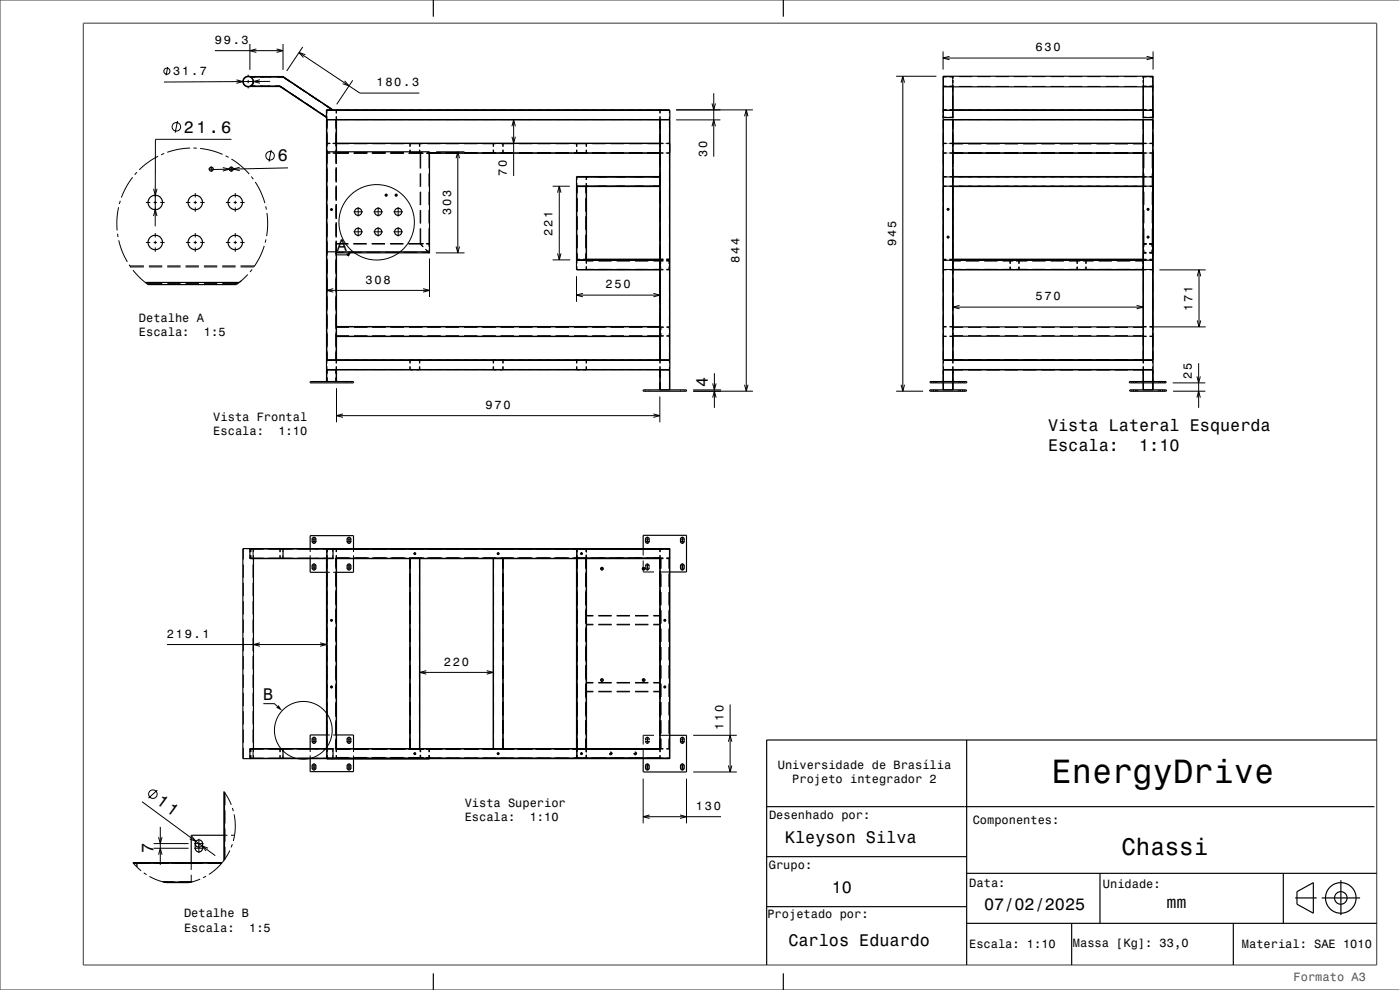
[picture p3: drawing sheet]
<svg xmlns="http://www.w3.org/2000/svg" width="420mm" height="297mm" viewBox="0 0 420 297" stroke-linecap="round" stroke-linejoin="round" font-family="sans-serif">
<g fill="none" stroke="#000" stroke-width=".3">
<path d="M64.5 15.2h20.4M75 13.2v7.8M76.9 14.7l-1.9 .5 1.9 .5M83 14.7l1.9 .5-1.9 .5M84.9 13.2v7.8M89.7 15.8l18.2 12.1h17.9M90.8 14.1l-4.8 7.2M91.6 16.4l-1.9-.6 1.3 1.5M282.9 15.4v5.5M282.9 17.4h63M284.9 16.9l-2 .5 2 .5M344 16.9l1.9 .5-1.9 .5"/>
<path d="M345.9 15.4v5.5M50.3 20.1l-.5 2.5M53.3 36.3l-.7 3.5M70.9 24l2 .5-2 .5M72.4 24.5h.6M74 24.5h1M74.5 22.4v.6M74.5 24v1M74.5 26v.5M75.2 23.1a1.59 1.59 0 0 1 .8 1.5 1.59 1.59 0 0 1-1.1 1.4M75.2 23.1h4.1M75.2 23.1h9.7"/>
<path d="M76 24.5h.5M76 24.2a1.59 1.59 0 0 1-.8 1.7l8.8-.1M78 23.9l-2 .6 2 .5M80.8 23.1h4.1M81 24.4l-31.8 .2M84 25.9v.1M84 25.8l14 9.3M84.9 23.1l14.9 9.9M84.9 23v.1M98 35.1v.1M98 35.9h103M98 33.1h103"/>
<path d="M98 35.1v.2M98 35.1h.1M98 35.2v.1M98 35.2h.1M98.1 33h.6M98.1 36v13.2M98.1 33.1v.9M98.1 34.9v.9M98.1 36v2.2M98.1 39.7v4M99.3 33h.6M99.7 33h.1"/>
<path d="M99.8 33h.1M99.8 33.1h.1M99.9 33h.1M100.8 33.1v.9M100.8 34.9v1M100.8 36v2.2M100.8 39.7v4M100.9 35.8v13.4M101 35.9h.1M101 33.1h.1M101 33.1v.9M101 34.9v1"/>
<path d="M101 33.1h-.1M101 35.9l-.1 .1M103.4 24.3l1.3 1.5-1.9-.7M105.8 24.1l-4.8 7.2M153.6 37.9l.5-1.9 .5 1.9M154.1 36v16.8M198 33.1h.1M198 33.1v.9M198 34.9v1M198 33.1l.1 .9M198 35.9l.1 .1M198 35.8v.1"/>
<path d="M198.1 34.9v74.1M200.8 33.1v.9M200.8 34.9v.9M200.8 36l.1 72M202.9 33h23M202.9 36h13.2M213.6 37.9l.5-1.9 .5 1.9M213.6 31l.5 2 .5-2M214.1 28v19M223.4 34.9l.5-1.9 .5 1.9M223.9 33v84.4M268.8 22.9h12.1"/>
<path d="M270.3 24.8l.5-1.9 .6 1.9M270.8 22.9v94.5M282.9 33.1v.7M282.9 34.4v.7l1.1 .1M282.9 35.9h63M282.9 25.9h3.3M283 35.2h.1M283 26h-.1M283 23h3.2M283 23v12.4M283 36v72M283 23h1"/>
<path d="M283 25.8h1M283 23.1h1M283 35.6v.2M284 33l-1.1 .1M284.9 25.8h.9M284.9 23.1h.9M284.9 33l1 .1M284.9 35.2l1-.1v.3M284.9 23h.9M285.8 35.2h.1M285.8 35.6v73.4M285.8 23l.1 .5"/>
<path d="M285.8 23v12.4M285.9 35.8h.1M285.9 33.1h.1M285.9 35.9l-.1 .1M285.9 24v.9M285.9 25.4v.6M285.9 35.6v.3M285.9 25.9l-.1 .1M287.7 23h4M287.7 25.9h4M293.2 23h4M293.2 25.9h4"/>
<path d="M298.7 23h4M298.7 25.9h4M304.2 23h4M304.2 25.9h4M309.7 23h4M309.7 25.9h4M315.2 23h4M315.2 25.9h4M320.7 23h4M320.7 25.9h4M326.2 23h4M326.2 25.9h4"/>
<path d="M331.7 23h4M331.7 25.9h4M337.2 23h4M337.2 25.9h4M342.7 25.9h3.2M342.9 24v.9M342.9 25.4v.6M342.9 35.6v.3M342.9 35.9l.1 .1M342.9 25.9l.1 .1M343 35.8l-.1 .1M343 23v12.4"/>
<path d="M343 23l-.1 .5M343 23h1M343 35.2h.1M343 25.8h1M343 23.1h1M343 35.6v73.4M344 33l-1 .1M344 35.2l-1.1-.1v.3M344.9 33l1 .1h-63M344.9 25.8h.9M344.9 23.1h.9M344.9 23h.9"/>
<path d="M345.8 35.2h.1M345.8 35.6v.2M345.8 36v72M345.8 23h-3.1M345.8 23v12.4M345.9 35.1l-1 .1M345.9 25.9l-.1 .1M39.8 53.2l-1.9 2.9-1.5 3.2M41.1 51.7l-.7 .7M46.1 56.6l.5 2 .5-2M47.4 46.9l-3 1.8-2.6 2.2M49.2 46l-.9 .4"/>
<path d="M57 44.4l-3.4 .4-3.4 .9M58 44.4l1 .1M58.6 57.9v1.3M60 44.5l3.5 .7 3.3 1.1M62.6 50.7h1.6M63.4 50v1.5M66.8 50.3l2 .5-1.9 .5M67.7 46.7l.9 .5M68.6 50.7h1.6M69.4 50v1.5M69.4 47.7l2.9 2 2.5 2.5M69.4 41.8h-22.8v26.1"/>
<path d="M70.6 57.9v1.3M71.9 50.2l-1.9 .5 1.9 .5M75.4 53l.6 .8M76.6 54.6l1.7 3.1 1.2 3.2M81.3 45l-.6 3.5M86.4 50.4l-22.6 .5M98 45.9l1 .1M98.1 50.2v4.5M98.1 55.7v4.5M98.1 45.8h.9M98.1 43.1h.9M98.1 45.2v4"/>
<path d="M98.1 50.7v4M98.1 56.2v4M99 43l-1 .1M99.2 43v.1M99.2 45.8v.2M99.8 43v.1M99.8 45.8v.2M99.9 45.8h.9M99.9 43.1h.9M99.9 43h99.1M100.8 45.2v4M100.8 50.7v4"/>
<path d="M100.8 56.2v4M100.9 50.2v4.5M100.9 55.7v4.5M101 45.5v.1M101 45.7v3.3M101 50.5v4M101 56v4M101 46h3.5M104.7 45.8l-4.8 .2M106 46h4M106.2 45.8h4M111.5 46h4"/>
<path d="M111.7 45.8h4M115.5 58.5h.7M115.9 58.2v.7M117 46h4M117.2 45.8h4M118.5 58.5h.7M118.9 58.2v.7M122.5 46h4.5M122.7 45.8h4M123 44.9l.1 1.1M123.1 43l-.1 1M123.1 43.1v.9"/>
<path d="M123.1 44.9v.9M124.2 43v.1M124.2 45.8v.2M124.8 43v.1M124.8 45.8v.2M125.8 43.1v.9M125.8 44.9v.9M125.9 43l.1 1M126 44.9l-.1 1.1M126.1 46v4.6M126.1 52.1v4M126.1 57.6v4"/>
<path d="M126.2 46v4.5M126.2 52v4M126.2 57.5v4M127.9 46h1M128.2 45.8l70.8 .2M128.7 46v4.5M128.7 52v4M128.7 57.5v4M130.9 45.5h8.4M136.8 47.5l.5-2 .6 2M137.3 45.5v30.4M148 44.9l.1 1.1"/>
<path d="M148.1 43l-.1 1M148.1 43.1v.9M148.1 44.9v.9M149.2 43v.1M149.2 45.8v.2M149.8 43v.1M149.8 45.8v.2M150.8 43.1v.9M150.8 44.9v.9M150.9 43l.1 1M151 44.9l-.1 1.1M153.6 41l.5 2 .5-2"/>
<path d="M165.8 55.9h5.2M167.3 57.8l.5-1.9 .5 1.9M167.8 55.9v22.1M173 55.9h25M173 44.9l.1 1.1M173 53.1h25M173.1 56v22h.9M173.1 43l-.1 1M173.1 43.1v.9M173.1 44.9v.9M173.1 54.9v.9M173.1 56v2"/>
<path d="M173.1 59.5v4M174.2 43v.1M174.2 45.8v.2M174.8 43v.1M174.8 45.8v.2M175.8 43.1v.9M175.8 44.9v.9M175.8 53.1v.9M175.8 54.9v.9M175.8 56v2M175.8 59.5v4M175.9 43l.1 1"/>
<path d="M175.9 53l.1 1M176 54.9v24.2M176 44.9l-.1 1.1M176.5 53.1h-3.4v.9M178 53.1h4M183.5 53.1h4M189 53.1h4M194.5 53.1h3.5M198.1 45.8h.9M198.1 43.1h.9M199.2 43v.1M199.2 45.8v.2"/>
<path d="M199.8 43v.1M199.8 45.8v.2M199.9 45.8h.9M199.9 43.1h.9M199.9 43l1.1 .1M201 45.9l-1.1 .1M282.9 45.9l1.1 .1M282.9 56h1.1M283 56h62.8M283 45.8h1M283 43.1h1M283 53.1h3.2"/>
<path d="M284 43l-1.1 .1M284 53l-1.1 .1h1M284.1 43v.1M284.1 45.8v.2M284.7 43v.1M284.7 45.8v.2M284.9 45.8h.9M284.9 43.1h.9M284.9 46h59.1M284.9 43h59.1M284.9 56h1M284.9 53.1h59"/>
<path d="M285 53h.9M285.8 53l.1 .1M285.9 55.9l-.1 .1M287.7 53.1h4M293.2 53.1h4M298.7 53.1h4M304.1 43v.1M304.1 45.8v.2M304.2 53.1h4M304.7 43v.1M304.7 45.8v.2M309.7 53.1h4"/>
<path d="M315.2 53.1h4M320.7 53.1h4M324.1 43v.1M324.1 45.8v.2M324.7 43v.1M324.7 45.8v.2M326.2 53.1h4M331.7 53.1h4M337.2 53.1h4M342.7 53.1h3.1M342.9 56h1.1M342.9 55.9l.1 .1"/>
<path d="M342.9 53h1M343 53l-.1 .1M343 45.8h1M343 43.1h1M343.2 46v4.5M343.2 52v4M343.2 57.5v4M344.1 43v.1M344.1 45.8v.2M344.7 43v.1M344.7 45.8v.2M344.9 53l1 .1h-1"/>
<path d="M344.9 45.8h.9M344.9 43.1h.9M344.9 43l1 .1M344.9 56h1M345.7 46v4.5M345.7 52v4M345.7 57.5v4M345.8 45.5l.1 .1M345.8 58.2h.2M345.8 58.8h.2M345.9 45.8v2.9M345.9 50.2v3.8"/>
<path d="M345.9 54.9v4.6M345.9 45.9l-1 .1M35.3 70.1l.1 1M35.6 62.2l-.5 3.4v3.5M35.6 72.1l1.2 3.6 1.4 2.9M36.1 60.2l-.3 1M38.7 79.4l.6 .8M39 79.8h4.2M43.8 72.7h1.3M43.8 60.7h1.3M44.7 79.8h4M46.1 64.8l.5-1.9 .5 1.9"/>
<path d="M46.1 72.7h1M46.1 60.7h1M46.6 69.9v1.3M46.6 72.2v1M46.6 74.2v1.3M48.1 72.7h1.3M48.1 60.7h1.3M50.2 79.8h4M55.7 79.8h4M55.8 72.7h1.3M55.8 60.7h1.3M58.1 72.7h1"/>
<path d="M58.1 60.7h1M58.6 60.2v1M58.6 62.2v1.3M58.6 69.9v1.3M58.6 72.2v1M58.6 74.2v1.3M60.1 72.7h1.3M60.1 60.7h1.3M61.2 79.8h4M66.7 79.8h4M67.8 72.7h1.3M67.8 60.7h1.3"/>
<path d="M70.1 72.7h1M70.1 60.7h1M70.6 60.2v1M70.6 62.2v1.3M70.6 69.9v1.3M70.6 72.2v1M70.6 74.2v1.3M72.1 72.7h1.3M72.1 60.7h1.3M72.2 79.8h4.2M79.3 73.8l-1.4 3.4-1.7 2.8M79.7 61.9l.2 1"/>
<path d="M79.8 71.8l-.2 1M80.1 63.9l.2 3.7-.3 3.2M98.1 61.2v4.5M98.1 66.7v4.5M98.1 72.2v35.8M98.1 61.7v4M98.1 67.2v4M98.1 72.7v4M98.1 78.2v4M99.1 62.9h.7M99.5 62.5v.8M100.8 61.7v4"/>
<path d="M100.8 67.2v4M100.8 72.7v4M100.8 78.2v4M100.9 61.2v4.5M100.9 66.7v4.5M100.9 72.2v35.9M101 61.5v4M101 67v4M101 72.5v3.4M101 73.1h3.5M101 75.7h2.1M101 73.2h3.5"/>
<path d="M101.1 76.5h3.3l-.1 .1M104.6 75.7h4M106 73.1h4M106 73.2h4M106 69.5h2.9M106 63.5h2.9M107.5 62.1v2.8M107.5 68.1v2.8M110.1 75.7h4M111.5 73.1h4M111.5 73.2h4M112 69.5h2.9"/>
<path d="M112 63.5h2.9M113.5 62.1v2.8M113.5 68.1v2.8M115.6 75.7h4M117 73.1h4M117 73.2h4M118 69.5h2.9M118 63.5h2.9M119.5 62.1v2.8M119.5 68.1v2.8M121.1 75.7h4M122.5 73.1h4.5"/>
<path d="M122.5 73.2h4.5M126.1 68.6v4.6l.9 .9M126.1 63.1v4M126.2 63v4M126.2 68.5v4.6M127.6 74.8l1 .9M127.9 73.1h1M127.9 73.2h.8v.8M128.7 63v4M128.7 68.5v4.6M128.7 74.9v.8h-2.1M128.8 75.9h.1"/>
<path d="M128.9 77.5v11.6M130.8 75.9h8.5M136.8 73.9l.5 2 .6-2M165.8 78h5.3M167.3 76l.5 2 .5-2M173 78.1h25M173 70.8h.1M173 71.4h.1M173 63.1h.1M173 62.5h.1M173.1 77.8h.9M173.1 65v4"/>
<path d="M173.1 70.5v4M173.1 76v2M173.1 78.1v.9M173.1 79.9v.9M174.9 78h1.1M174.9 77.8h1.1M175.8 65v4M175.8 70.5v4M175.8 76v2M175.8 78.1v.9M175.8 79.9v.9M175.8 70.8h.2"/>
<path d="M175.8 71.4h.2M175.8 63.1h.2M175.8 62.5h.2M176 78.2h2M176 79.9v1.1M176 78.3h2M179.5 78.2h4M179.5 78.3h4M180.2 77.8v.2M181 77.8v.2M182.8 77.8v.2M183.6 77.8v.2"/>
<path d="M185 78.2h4M185 78.3h4M190.2 77.8v.2M190.5 78.2h4M190.5 78.3h4M191 77.8v.2M192.7 77.8v.2M193.5 77.8v.2M196 78.2h3M196 78.3h2.1M198 78h1M198 77.8h1"/>
<path d="M198.2 80v.8h.8M199 78.3h-.8v.8M199.9 78.3h.8v.8M199.9 78h1M199.9 77.8h1M199.9 78.2h1M200.7 80v.8h-.8M282.9 78h1.1M282.9 77.8h1M282.9 62.6h.1M282.9 63.2h.1M283 78h62.8"/>
<path d="M284 71.1h.8M284 62.8h.8M284.4 62.4v.8M284.4 70.7v.8M284.8 77.8h1.1v.2h-1.1M285.7 77.8v.2M285.8 62.6h.1M285.8 63.2h.1M285.8 78l.1 .1M285.9 78.3h2.4M288.2 78.2h-2.3v.9M288.5 77.8v.2"/>
<path d="M289.3 77.8v.2M289.7 78.2h4M289.8 78.3h4M295.2 78.2h4M295.3 78.3h4M300.7 78.2h3.2M300.8 78.3h3.2M303 78.2v.9M303.1 78.3v.8M303.1 80v.8M304.8 78.3h3.4M304.8 78.2h3.4"/>
<path d="M305.6 78.3v.8M305.6 80v.8M305.8 78.2v.9M309.7 78.2h4M309.7 78.3h4M315.2 78.2h4M315.2 78.3h4M320.7 78.2h3.3M320.7 78.3h3.4M321.9 77.8v.2M322.7 77.8v.2M323.1 78.2v.9"/>
<path d="M323.2 78.3v.8M323.2 80v.8M324.9 78.3h3.2M324.9 78.2h3.2M325.7 78.3v.8M325.7 80v.8M325.9 78.2v.9M329.6 78.3h4M329.6 78.2h4M335.1 78.3h4M335.1 78.2h4M340.6 78.3h2.3"/>
<path d="M340.6 78.2h2.3v.9M342.9 77.8h1.1v.2h-1.1zM342.9 75.9h1M342.9 73.1h1.1M343 76h1M343 78l-.1 .1M343.1 75.7h.8M343.1 73.2h.8M343.2 63v4M343.2 68.5v4.6M343.2 73.2v.9M343.2 74.9v.8"/>
<path d="M343.2 73.3h.8M344 71.1h.8M344 62.8h.8M344.4 62.4v.8M344.4 70.7v.8M344.7 73.2h.9v.8M344.8 73.3h.8M344.8 77.8v.2M344.8 73.1h.9v.9M344.9 78h1M344.9 77.8h.9M344.9 76h.9"/>
<path d="M345.6 74.9v.8h-.9M345.7 63v4M345.7 68.5v4.6M345.7 74.9v1h-.9M345.7 73.2h.1M345.8 62.5h.2M345.8 68.5h.2M345.8 70.6h.2M345.8 64.6h.2M345.9 61v4M345.9 66.5v4M345.9 72l-.1 3.5"/>
<path d="M39.2 80.1h4M39.9 81l2.2 2.4 2.3 2M44 85.1h4.7M44.7 80.1h4M50.2 80.1h4M50.2 85.1h4M55.7 80.1h4M55.7 85.1h4M61.2 80.1h4M61.2 85.1h4M66.7 80.1h4M66.7 85.1h4.6"/>
<path d="M71.8 84.7l-.9 .7M72.2 80.1h4M72.5 84.2l-.7 .5M74.3 82.4l-2.5 2.3M75.6 80.8l-.6 .8M98.1 87.1h30.8M98.1 83.7v4M98.1 89.2v4M98.1 94.7v4M100 86.6l-1.9 .5 1.9 .5M100.8 83.7v4M100.8 89.2v4"/>
<path d="M100.8 94.7v4M101 98.1h97M101 98.1h3.7M106.2 98.1h4M111.7 98.1h4M117.2 98.1h4M122.7 98.1h4M126.9 86.6l2 .5-2 .5M128.2 98.1h4M133.7 98.1h4M139.2 98.1h4M144.7 98.1h4"/>
<path d="M150.2 98.1h4M155.7 98.1h4M161.2 98.1h4M166.7 98.1h4M172.2 98.1h4M173 82.9v7.6M173 80.9h25M173 88.5h25M174.9 88l-1.9 .5 1.9 .6M176 80.8h2M176 80.9l-.1 .1M177.7 98.1h4"/>
<path d="M179.5 80.8h4M183.2 98.1h4M185 80.8h4M188.7 98.1h4M190.5 80.8h4M194.2 98.1h3.8M196 80.8h2.1M196 88l2 .5-2 .6M198 82.9v7.6M198 81h1M198.2 99.9v1h.9M198.3 99.9v.8h.8"/>
<path d="M199.1 98.1h-.9v.9M199.1 98.2h-.8v.8M199.9 81h1M200 98.1h1M200 98.2h.8v.8M200.8 99.9v.8h-.8M283 98.1h1M284 98l-1.1 .1M284 81l-1.1-.1h63l-1 .1M284.9 98.1h.9M284.9 98l1 .1M285.9 80v1h-.9"/>
<path d="M285.9 80.8h2.4M285.9 98.2h3M285.9 80.9l-.1 .1M285.9 92.1h57M287.9 91.6l-2 .5 2 .6M289.8 80.8h4M290.4 98.2h4M295.3 80.8h4M295.9 98.2h4M300.8 80.8h3.2M301.4 98.2h4M303 80v1"/>
<path d="M304.8 80.8h3.4M305.8 80v1M306.9 98.2h4M309.7 80.8h4M312.4 98.2h4M315.2 80.8h4M317.9 98.2h4M320.7 80.8h3.4M323.1 80v1M323.4 98.2h4M324.9 80.8h3.2M325.9 80v1"/>
<path d="M328.9 98.2h4M329.6 80.8h4M334.4 98.2h4M335.1 80.8h4M339.9 98.2h3M340.6 80.8h2.3M341 91.6l1.9 .5-1.9 .6M342.9 80v1h1M342.9 80.9l.1 .1M343 98.1h1M344 98l-1 .1M344.9 98.1h.9"/>
<path d="M344.9 98l1 .1M344.9 98.1h16.8M347.8 81h13.9M359.2 82.9l.5-1.9 .5 1.9M359.2 96.1l.5 2 .5-2M359.7 81v17.1M93.7 114.5v.1M93.7 114.7v.2M94.8 114.5v.1M94.8 114.7v.2M98 108.1h103M98 110.9h103"/>
<path d="M98.1 111v3.5M98.1 100.2v4M98.1 105.7v2.3M98.1 108.1v.9M98.1 109.9v.9M98.1 111v1.1M98.1 113.3v1.2M99.2 108v.1M99.2 110.8v.2M99.8 108v.1M99.8 110.8v.2M100.8 100.2v4"/>
<path d="M100.8 105.7v2.3M100.8 108.1v.9M100.8 109.9v1M100.8 111v1.1M100.8 113.3v1.2M100.9 110.8v3.7M100.9 108l.1 .1M101 108.1h.1M101 110.9h.1M101 108.1v.9M101 109.9v1M101 116.5v10.2"/>
<path d="M101 100.8l97 .1M101 110.9l-.1 .1M104.2 114.5v.1M104.2 114.7v.2M105.3 114.5v.1M105.3 114.7v.2M123 109.9l.1 1.1h.9M123.1 108l-.1 1M123.1 108.1v.9M123.1 109.9v.9M124.2 108v.1M124.2 110.8v.2"/>
<path d="M124.8 108v.1M124.8 110.8v.2M125.8 108.1v.9M125.8 109.9v.9M125.9 108l.1 1M126 109.9l-.1 1.1h-1M148 109.9l.1 1.1h.9M148.1 108l-.1 1M148.1 108.1v.9M148.1 109.9v.9M149.2 108v.1M149.2 110.8v.2"/>
<path d="M149.8 108v.1M149.8 110.8v.2M150.8 108.1v.9M150.8 109.9v.9M150.9 108l.1 1M151 109.9l-.1 1.1h-1M173 109.9l.1 1.1h.9M173.1 108l-.1 1M173.1 108.1v.9M173.1 109.9v.9M174.2 108v.1M174.2 110.8v.2"/>
<path d="M174.8 108v.1M174.8 110.8v.2M175.8 108.1v.9M175.8 109.9v.9M175.9 108l.1 1M176 109.9l-.1 1.1h-1M193.7 117v.1M193.7 117.2v.2M194.8 117v.1M194.8 117.2v.2M198 108.1h.1M198 108.1v.9"/>
<path d="M198 109.9v1M198 119v7.7M198 110.9l.1 .1M198 110.8v.1M198.1 108l-.1 .1M198.1 109.9v7.1M199.2 108v.1M199.2 110.8v.2M199.8 108v.1M199.8 110.8v.2M200 100.9h1M200.8 108.1v.9"/>
<path d="M200.8 109.9v.9M200.8 111l.1 6M204.2 117v.1M204.2 117.2v.2M205.3 117v.1M205.3 117.2v.2M208 117h8.3M208 117.4h17.9M213.8 119.3l.5-1.9 .5 1.9M213.8 115l.5 2 .5-2M214.3 112v10.4M223.4 115.4l.5 2 .5-2"/>
<path d="M268.8 117.4h8.1M270.3 115.4l.5 2 .6-2M279.5 114.5v.1M279.5 114.7v.2M279.5 117v.1M279.5 117.2v.2M280.1 114.5v.1M280.1 114.7v.2M280.1 117v.1M280.1 117.2v.2M280.8 114.5v.1M280.8 114.7v.2"/>
<path d="M280.8 117v.1M280.8 117.2v.2M281.3 114.5v.1M281.3 114.7v.2M281.3 117v.1M281.3 117.2v.2M282.9 114.5v.1M282.9 114.7v.2M282.9 108.1h63M282.9 110.9h63M282.9 100.9l1.1 .1M283 111v6"/>
<path d="M283 100.8h1M283 108.1v.9M283 109.9v.9M284.1 108v.1M284.1 110.8v.2M284.7 108v.1M284.7 110.8v.2M284.9 100.8h.9M285.8 109.9v7.1M285.8 108l.1 .1M285.9 110.8h.1M285.9 108.1h.1"/>
<path d="M285.9 100.7h3M285.9 109.9v1.1h3M285.9 100.9l-1 .1M285.9 108v1M285.9 114.5v.1M285.9 114.7v.2M285.9 110.9l-.1 .1M287.5 114.5v.1M287.5 114.7v.2M287.5 117v.1M287.5 117.2v.2M288.1 114.5v.1"/>
<path d="M288.1 114.7v.2M288.1 117v.1M288.1 117.2v.2M288.8 114.5v.1M288.8 114.7v.2M288.8 117v.1M288.8 117.2v.2M289.3 114.5v.1M289.3 114.7v.2M289.3 117v.1M289.3 117.2v.2M290.4 100.7h4"/>
<path d="M290.4 111h4M295.9 100.7h4M295.9 111h4M301.4 100.7h4M301.4 111h4M304.1 108v.1M304.1 110.8v.2M304.7 108v.1M304.7 110.8v.2M306.9 100.7h4M306.9 111h4M312.4 100.7h4"/>
<path d="M312.4 111h4M317.9 100.7h4M317.9 111h4M323.4 100.7h4M323.4 111h4M324.1 108v.1M324.1 110.8v.2M324.7 108v.1M324.7 110.8v.2M328.9 100.7h4M328.9 111h4M334.4 100.7h4"/>
<path d="M334.4 111h4M339.5 114.5v.1M339.5 114.7v.2M339.5 117v.1M339.5 117.2v.2M339.9 100.7h3M340.1 114.5v.1M340.1 114.7v.2M340.1 117v.1M340.1 117.2v.2M340.8 114.5v.1M340.8 114.7v.2"/>
<path d="M340.8 117v.1M340.8 117.2v.2M341.3 114.5v.1M341.3 114.7v.2M341.3 117v.1M341.3 117.2v.2M342.9 109.9v1.1h-3M342.9 108v1M342.9 114.5v.1M342.9 114.7v.2M343 110.8v.2M343 108v.1"/>
<path d="M343 109.9v7.1M344 100.8l-1.1 .1 1.1 .1M344.1 108v.1M344.1 110.8v.2M344.7 108v.1M344.7 110.8v.2M344.9 100.8h.9M345.8 108.1v.9M345.8 109.9v.9M345.8 111v6M345.9 114.5v.1M345.9 114.7v.2"/>
<path d="M345.9 100.9l-1 .1M347.5 114.5v.1M347.5 114.7v.2M347.5 117v.1M347.5 117.2v.2M348.1 114.5v.1M348.1 114.7v.2M348.1 117v.1M348.1 117.2v.2M348.8 114.5v.1M348.8 114.7v.2M348.8 117v.1"/>
<path d="M348.8 117.2v.2M349.3 114.5v.1M349.3 114.7v.2M349.3 117v.1M349.3 117.2v.2M351.8 114.9h9.8M351.9 117.4h9.7M359.1 119.3l.5-1.9 .5 1.9M359.1 112.9l.5 2 .5-2M359.6 108.9v13.5M101 124.7h97M102.9 124.2l-1.9 .5 1.9 .5"/>
<path d="M196 124.2l2 .5-2 .5M73 164.6v3.2M73 169.3v4M73 174.8v4M75 167.5l.2 .1M75 164.7v.9M75 166.6v.9M75 164.7h125.9M75.2 164.6l-.2 .1M75.2 164.7v.9M75.2 166.5v1M75.9 164.6v3.2"/>
<path d="M75.9 169.3v4M75.9 174.8v4M76 164.7v.9M76 166.5v1M84 164.6v1M84 166.5v1.1M84.9 164.7v.9M84.9 166.5v1M93.1 164.6v1M93.1 166.6v1M93.5 169.7h1.4M93.5 161.7h1.4"/>
<path d="M93.5 162.4h1.4M93.5 170.4h1.4M94.2 161v2.2M94.2 169v2.2M98 166.6v.9M98 164.6v.1M98 164.7v62.8M98 164.6v1M98 164.6l.1 .1M98 167.5l.1 .1M98 171.7h1M98 167.5h.1"/>
<path d="M98 164.7h.1M98.1 164.7v3.1M98.1 169.3v4M98.1 174.8v4M99.2 164.6v.1M99.2 167.5v.1M99.7 164.6v.1M99.7 167.5l.4 .1M99.8 167.5h.1M99.8 164.7h.1M99.8 164.7v.9M99.8 166.6v.9"/>
<path d="M100 171.7h1M100.1 167.5h-25.1M100.5 167.6h.5M100.5 167.5h98.5M100.8 164.7v.9M100.8 166.5v1M100.8 167.6v2.5M100.8 171.6v4M100.8 177.1v4M100.9 167.5l-.1 .1M100.9 167.5v.1M100.9 167.5v57.2"/>
<path d="M100.9 167.5l.1 .1M100.9 164.6l.1 .1M101 164.6v1M101 166.5v1.1M104 169.7h1.4M104 161.7h1.4M104 162.4h1.4M104 170.4h1.4M104.7 161v2.2M104.7 169v2.2M106.1 164.6v1M106.1 166.6v1"/>
<path d="M123.1 167.6v57M124.1 166.1h.7M124.5 165.7v.8M125.8 167.6l.1 57M148.1 167.6v57M149.1 166.1h.7M149.5 165.7v.8M150.8 167.6l.1 57M173 165.6v-1v63v-1M173 166.6v1M173 167.5l.1 .1M173 165.8h.1"/>
<path d="M173 166.4h.1M173.1 167.4h.9M173.1 164.6l-.1 .1M173.1 164.7v1M173.1 166.6v4M173.1 172.1v4M173.1 177.6v4M174.1 166.1h.7M174.5 165.7v.8M175.8 164.7v.9M175.8 166.5v4.1M175.8 172.1v4"/>
<path d="M175.8 177.6v4M175.8 165.8h.2M175.8 166.4h.2M175.9 165.5v-.9l.1 1M175.9 166.5v.9h-1M176 167.6l-.1 58M176 166.6l-.1 1M180.1 170.6h1M180.6 170.1v1M192.6 170.6h1M193 164.6v2.1M193 168.2v2"/>
<path d="M193 171v.2M193 171.4v.2h3.2M193.1 170.1v1M193.5 169.7h1.4M193.5 161.7h1.4M193.5 162.4h1.4M193.5 170.4h1.4M193.7 170a.58 .58 0 0 1 .5-.8 .58 .58 0 0 1 .6 .8M193.7 170.2a.58 .58 0 0 0 .5 .8 .58 .58 0 0 0 .6-.8M194.2 161v2.2M194.2 169v2.2M197.7 171.6h3.3"/>
<path d="M198 164.6v1M198 166.5v1.1M198 167.6h1M198 167.5l.1 .1M198 167.5h.1M198.1 167.5h.1M198.1 167.5l-.1 .1M198.1 164.6l-.1 .1M198.1 164.7v.9M198.1 166.5v59.1M198.1 167.4h.9M198.2 167.6v3"/>
<path d="M198.2 172.1v4M198.2 177.6v4M198.3 167.6v3M198.3 172.1v4M198.3 177.6v4M199.9 167.4h.9M199.9 167.5h.9M199.9 167.6h1.1M200.7 167.6v3M200.7 172.1v4M200.7 177.6v4M200.8 167.6v3"/>
<path d="M200.8 172.1v4M200.8 177.6v4M200.9 164.7v62.8M200.9 164.6l.1 .1M201 164.6l-.1 .1M201 167.5l-.1 .1M204 169.7h1.4M204 161.7h1.4M204 162.4h1.4M204 170.4h1.4M204.7 161v2.2M204.7 169v2.2"/>
<path d="M50.1 193.4h47.9M73 180.3v4M73 185.8v4M73 191.3v4M73 196.8v4M75.9 180.3v4M75.9 185.8v4M75.9 191.3v4M75.9 196.8v4M78 192.8l-2 .6 2 .5M96 192.8l2 .6-2 .5M98.1 180.3v4"/>
<path d="M98.1 185.8v4M98.1 191.3v4M98.1 196.8v4M99.1 186.1h.7M99.5 185.7v.8M100.8 182.6v4M100.8 188.1v4M100.8 193.6v5M173.1 183.1v4M173.1 188.6v4M173.1 194.1v4M173.1 199.6v4"/>
<path d="M175.8 183.1v4M175.8 188.6v4M175.8 194.1v4M175.8 199.6v4M176 184.6h2M176 187.4h2M176 187.3h2M176 184.8h2M179.5 184.6h4M179.5 187.4h4M179.5 187.3h4M179.5 184.8h4"/>
<path d="M185 184.6h4M185 187.4h4M185 187.3h4M185 184.8h4M190.5 184.6h4M190.5 187.4h4M190.5 187.3h4M190.5 184.8h4M196 184.6h2.1M196 187.4h2.1M196 187.3h2.1M196 184.8h2.1"/>
<path d="M198.2 183.1v4M198.2 188.6v4M198.2 194.1v4M198.2 199.6v4M198.3 183.1v4M198.3 188.6v4M198.3 194.1v4M198.3 199.6v4M199.1 186.1h.7M199.5 185.7v.8M200.7 183.1v4M200.7 188.6v4"/>
<path d="M200.7 194.1v4M200.7 199.6v4M200.8 183.1v4M200.8 188.6v4M200.8 194.1v4M200.8 199.6v4M73 202.3v4M73 207.8v4M73 213.3v4M73 218.8v4M75.9 202.3v4M75.9 207.8v4"/>
<path d="M75.9 213.3v4M75.9 218.8v4M79 211.1h3.3l.9 .8M98.1 202.3v4M98.1 207.8v4M98.1 213.3v4M98.1 218.8v4M99.1 206.1h.7M99.5 205.7v.8M100.8 200.1v4M100.8 205.6v4M100.8 211.1v4"/>
<path d="M100.8 216.6v4M126 201.7h22M127.9 201.2l-1.9 .5 1.9 .5M146 201.2l2 .5-2 .5M173.1 205.1v4M173.1 210.6v4M173.1 216.1v4M175.8 205.1v4M175.8 210.6v4M175.8 216.1v4M176 204.7h2M176 207.5h2"/>
<path d="M176 207.4h2M176 204.9h2M179.5 204.7h4M179.5 207.5h4M179.5 207.4h4M179.5 204.9h4M180.1 204h1M180.6 203.5v1M185 204.7h4M185 207.5h4M185 207.4h4M185 204.9h4"/>
<path d="M190.5 204.7h4M190.5 207.5h4M190.5 207.4h4M190.5 204.9h4M192.6 204h1M193.1 203.5v1M196 204.7h2.1M196 207.5h2.1M196 207.4h2.1M196 204.9h2.1M198.2 205.1v4M198.2 210.6v4"/>
<path d="M198.2 216.1v4M198.3 205.1v4M198.3 210.6v4M198.3 216.1v4M199.1 206.1h.7M199.5 205.7v.8M200.7 205.1v4M200.7 210.6v4M200.7 216.1v4M200.8 205.1v4M200.8 210.6v4M200.8 216.1v4"/>
<path d="M219 211.4v20.2M47.2 237l-2.7 2.5M67.2 237.5l1.2 1.9 1 2M67.4 237.7v20.2M67.4 237.8v3.7M73 224.3v3.3M75 227.5l.2 .1M75 224.7v.9M75 226.6v.9M75 227.5h125.9M75 224.7h25.1M75.2 224.6l-.2 .1"/>
<path d="M75.2 224.7v.9M75.2 226.6v.9M75.9 224.3v3.3M76 224.7v.9M76 226.6v.9M84 224.6v1M84 226.6v1M84.9 224.7v.9M84.9 226.6v.9M93.1 224.6v1M93.1 226.6v1M93.5 222.4h1.4"/>
<path d="M93.5 229.7h1.4M93.5 230.4h1.4M93.5 221.7h1.4M94.2 221v2.2M94.2 229v2.2M98 226.6v1M98 227.6h.5M98 220.5h1M98 224.7h.1M98 224.7v.9M98 227.5v.1M98 227.5h.1"/>
<path d="M98.1 227.5l-.1 .1M98.1 224.6l-.1 .1M98.1 224.3v3.2M99.7 227.5l-.6 .1M99.8 227.5h.1M99.8 224.7h.1M99.8 224.7v.9M99.8 226.6v.9M100 220.5h1M100.1 224.6l-.4 .1M100.5 224.6h.5M100.5 224.7h98.5"/>
<path d="M100.8 224.6l.1 .1M100.8 222.1v2.5M100.8 224.7v.9M100.8 226.6v.9M100.9 224.6v.1M101 224.6v1M101 226.6v1M101 227.4h3.5M101 227.5l-.1 .1M101 224.6l-.1 .1M101 227.2h3.5M101 224.7h3.5"/>
<path d="M104 222.4h1.4M104 229.7h1.4M104 230.4h1.4M104 221.7h1.4M104.7 221v2.2M104.7 229v2.2M106 227.4h4M106 227.2h4M106 224.7h4M106.1 224.6v1M106.1 226.7v1M106.4 227.5v.2"/>
<path d="M108.5 227.5v.2M111.5 227.4h4M111.5 227.2h4M111.5 224.7h4M112.4 227.5v.2M114.5 227.5v.2M115.6 227.5v.2M116.2 227.5v.2M117 227.4h4M117 227.2h4M117 224.7h4M118.4 227.5v.2"/>
<path d="M118.6 227.5v.2M119.2 227.5v.2M120.5 227.5v.2M122.5 227.4h4.5M122.5 227.2h4.5M122.5 224.7h4.4M124.1 226.1h.7M124.5 225.7v.8M126.1 224.7v.9M126.1 226.4v1.1M126.2 226.5v.8h.8M127 224.8h-.8v.9"/>
<path d="M127.8 224.7l.8 .1M127.9 224.8h.8v.9M127.9 227.2h.8M128.7 226.5v.8h-.8M128.8 226.5v.9h-.9M128.8 224.7v.9M128.9 224.6v1M128.9 226.6v1M149.1 226.1h.7M149.5 225.7v.8M173 224.6v1M173 227.5l.1 .1"/>
<path d="M173 225.8h.1M173 226.4h.1M173.1 224.6l-.1 .1M173.1 221.6v3.9M173.1 226.5v1M174.1 226.1h.7M174.5 225.7v.8M175.8 221.6v4M175.8 226.6v.9M175.8 225.8h.2M175.8 226.4h.2M175.9 226.6v.9"/>
<path d="M175.9 224.6l.1 1M176 226.6l-.1 1M176 224.6l-.1 .1M182.7 226h1M183.1 225.7l.5 .2-.1 .4-.4 .1-.3-.4M183.2 225.5v1.1M190.1 226h1M190.5 225.7l.4 .2v.4l-.5 .1-.2-.4M190.6 225.5v1.1M193 224.8v2.8M193 233.6v13.4M193.5 222.4h1.4"/>
<path d="M193.5 229.7h1.4M193.5 230.4h1.4M193.5 221.7h1.4M193.7 222.2a.58 .58 0 0 0 .5 .8 .58 .58 0 0 0 .6-.8M193.7 222a.59 .59 0 0 1 .5-.8 .59 .59 0 0 1 .6 .8M194.2 221v2.2M194.2 229v2.2M196.2 220.6h-3.2v2.7M197.7 220.6h3.3M198 224.6v1M198 226.6v1M198 224.6l.1 .1"/>
<path d="M198 224.6h1M198 227.5l.1 .1M198.1 224.7h-.1M198.1 224.6l-.1 .1M198.1 224.7h.1M198.1 226.6v.9M198.2 221.6v3M198.3 221.6v3M199.9 224.7h.9M199.9 224.6h1.1M200.7 221.6v3M200.8 221.6v3"/>
<path d="M200.9 227.5l.1 .1M200.9 224.6l.1 .1M201 227.5l-.1 .1M204 222.4h1.4M204 229.7h1.4M204 230.4h1.4M204 221.7h1.4M204.7 221v2.2M204.7 229v2.2M206 233.6v13.4M208 231.6h13M208 220.6h13"/>
<path d="M218.5 229.7l.5 1.9 .6-1.9M218.5 222.5l.5-1.9 .6 1.9M39.9 258.8l2.4 2.4M40 259h26.5M40.1 259h.3M40.7 259h4.7M41 259v.4M41 259.7v.3M42.6 240.5l22 16.2M46.1 254.5h10.5M46.1 253.1h10.5M46.9 259h4"/>
<path d="M47.6 251.1l.5 2 .5-2M47.6 256.4l.5-1.9 .5 1.9M48.1 248.1v11.4M52.4 259h8.4M57.4 258.8v2.2M57.5 250.9l1.3 1.5-1.9-.7M58.2 254.5h2.9M58.2 253.1h2.9M58.8 252.4a1.1 1.1 0 0 0 .5 1.7M59.7 251.6v4.3M60.8 253.1a1.1 1.1 0 0 1-.8 1 1.1 1.1 0 0 1-1.2-.3M62.3 259h4.2"/>
<path d="M62.4 254.5l-1.8-.8 1.2 1.6M67.2 250.6h1M67.2 258l-2 2.3-2.5 2M67.4 243v4M67.4 248.5v4M67.4 254v3.8M69 255.1l-1.8 3M69.3 250.6h1.1M69.7 253.3l-.3 .9M69.7 242.4l.3 .9M70.2 244.3l.4 4.1-.6 3.9M193 245h23.3"/>
<path d="M194.9 244.5l-1.9 .5 1.9 .5M204 244.5l2 .5-2 .5M43.1 261.8l.9 .6M44.8 262.9l2.5 1.2 2.5 .7M48.8 264.5h3.2M49 264.6h8.6M53.5 264.5h3.5M57.4 262.5v2.1M57.4 264.5h.3M60 263.7l-3.3 1.1M61.8 262.9l-.9 .4"/>
<circle cx="50.1" cy="21.4" r=".92"/>
<circle cx="52.9" cy="38" r="1.28"/>
<circle cx="81" cy="46.7" r="1.28"/>
<circle cx="99.5" cy="62.9" r=".3"/>
<circle cx="113" cy="66.7" r="11.3"/>
<circle cx="284.4" cy="71.1" r=".3"/>
<circle cx="284.4" cy="62.8" r=".3"/>
<circle cx="344.4" cy="62.8" r=".3"/>
<circle cx="344.4" cy="71.1" r=".3"/>
<circle cx="124.5" cy="166.1" r=".3"/>
<circle cx="149.5" cy="166.1" r=".3"/>
<circle cx="174.5" cy="166.1" r=".3"/>
<circle cx="99.5" cy="186.1" r=".3"/>
<circle cx="199.4" cy="186.1" r=".3"/>
<circle cx="91" cy="219.1" r="8.7"/>
<circle cx="99.5" cy="206.1" r=".3"/>
<circle cx="199.4" cy="206.1" r=".3"/>
<circle cx="45.9" cy="238.3" r="1.28"/>
<circle cx="124.5" cy="226.1" r=".3"/>
<circle cx="149.4" cy="226.1" r=".3"/>
<circle cx="174.5" cy="226.1" r=".3"/>
</g>
<g fill="none" stroke="#000" stroke-width=".35">
<path d="M130 0v5M235 0v5M75 26h9M75 23h9.9M75.2 23.1a1.59 1.59 0 0 0-2.3 1.4 1.59 1.59 0 0 0 2.3 1.4M84 26l14 9.3M84 25.9v.1M84.9 23v.1M84.9 23l15 10M98 36h103v72h-103zM98.1 36v-3h102.8v3M101 36v9.5"/>
<path d="M198 36v72M282.9 36h63v72h-63zM282.9 26h63M283 36l-.1-13.1h63l-.1 13.1M285.9 26v9.2l-3-.1M285.9 33h57M285.9 36v72M342.9 26v9.2l3-.1M342.9 36v72M101 43h97M128.9 46h69.1M176 56v22"/>
<path d="M198 56h-25v22h25M198 53h-24.9v3M285.9 46h57M285.9 43h57M285.9 56h57M285.9 53h57M345.9 45.5v30M101 75.5v32.5M101 75.9h27.8M128.4 75.5l.5 .5v-30.5h-30.8v30h30.8M173.1 78v3h24.9M176 77.8h22"/>
<path d="M285.9 77.8h57M285.9 78h57M43.6 84.7h28.2M44.4 85.4h26.5M101 98h97M285.9 81h57M285.9 98.1h57M93.1 114.5h13v.4h-13zM98 114.5v-3.5h103v6M98.1 108v3M101 111v3.5M101 101h97"/>
<path d="M193 117h13v.4h-13zM198 111v6M200.9 108v3M278.9 117h11v.4h-11zM279 114.5h11v.4h-11zM282.9 114.5v-3.5h63v3.5M282.9 114.9v2.1M283 108v3M285.9 111v3.5M285.9 114.9v2.1M285.9 100.9h57M338.8 114.5h11v.4h-11z"/>
<path d="M338.9 117h11v.4h-11zM342.9 111v3.5M342.9 114.9v2.1M345.8 108v3M345.9 114.9v2.1M75.2 164.6l-.2 .1v2.8l.2 .1h24.6l.1-2.9-.2-.1M76 167.6v57M84.9 164.6v3M93.1 164.6v-3.9h13v3.9M93.1 167.6v4.1h4.9M93.9 169.3h.6l.3 1.1a.55 .55 0 0 1-.6 .6 .55 .55 0 0 1-.5-.6zM93.9 161.3h.6l.3 1.1a.55 .55 0 0 1-.6 .6 .55 .55 0 0 1-.5-.6z"/>
<path d="M98 167.6v57M100.9 167.5l.1 .1M101 167.6v57M101 167.6h97M104.4 169.3l.4-.1 .4 .3 .1 .9a.55 .55 0 0 1-.6 .6 .55 .55 0 0 1-.5-.6zM104.4 161.3l.4-.1 .4 .3 .1 .9a.55 .55 0 0 1-.6 .6 .55 .55 0 0 1-.5-.6zM106.1 167.6v4.1h-5.1M123 167.6v57M126 167.6v57M148 167.6v57M151 167.6v57M173 167.6v57"/>
<path d="M176 167.6v57M193 164.6v-4h13v11h-5M193 170.2v.8M193.9 161.3l.4-.1 .4 .3 .1 .9a.55 .55 0 0 1-.6 .6 .55 .55 0 0 1-.5-.6zM198 167.6v57M198.1 167.5l-.1 .1M201 164.6v63M201 164.6h-128.1v63h128.1M201 164.6l-.1 .1M204.4 169.3l.4-.1 .4 .3 .1 .9a.55 .55 0 0 1-.6 .6 .55 .55 0 0 1-.5-.6zM204.4 161.3l.4-.1 .4 .3 .1 .9a.55 .55 0 0 1-.6 .6 .55 .55 0 0 1-.5-.6zM67.2 237.5v20.6"/>
<path d="M75.2 227.6l-.2-.1v-2.8l.2-.1h24.6l.1 2.9-.2 .1M84.9 224.6v3M93.1 227.6v3.9h13v-3.8M93.9 221.3h.6l.3 1.1a.55 .55 0 0 1-.6 .6 .55 .55 0 0 1-.5-.6zM93.9 229.3h.6l.3 1.1a.55 .55 0 0 1-.6 .6 .55 .55 0 0 1-.5-.6zM98 220.5h-4.9v4.1M98.1 227.6h30.8M101 220.5h5.1v4.1M101 224.6l-.1 .1M101 224.6h97M104.4 221.3l.4-.1 .4 .3 .1 .9a.55 .55 0 0 1-.6 .6 .55 .55 0 0 1-.5-.6zM104.4 229.3l.4-.1 .4 .3 .1 .9a.55 .55 0 0 1-.6 .6 .55 .55 0 0 1-.5-.6z"/>
<path d="M193.9 229.3l.4-.1 .4 .3 .1 .9a.55 .55 0 0 1-.6 .6 .55 .55 0 0 1-.5-.6zM198 224.6l.1 .1M200.9 227.5l.1 .1M201 220.6h5v11h-13v-4M204.4 221.3l.4-.1 .4 .3 .1 .9a.55 .55 0 0 1-.6 .6 .55 .55 0 0 1-.5-.6zM204.4 229.3l.4-.1 .4 .3 .1 .9a.55 .55 0 0 1-.6 .6 .55 .55 0 0 1-.5-.6zM290 222v67.5M413 222h-183v67.5M39.9 258.8h26.8M41 258.8l.1 1.3M59 252.2a1.1 1.1 0 0 1 1.1-.1 1.1 1.1 0 0 1 .7 1v1.4a1.1 1.1 0 0 1-1.1 1.1 1.1 1.1 0 0 1-1.1-1.1v-1.6zM67.2 250.6h-9.8v8.2"/>
<path d="M230 242h182.3M230 257h60M49.8 264.8h6.9M230 272h60M290 277h123M290 262h123M321.5 277v12.5M330 262v15M370 277v12.5M385 262v15M388.5 269.4h6.5M389.1 267.5l4.9-2.7v9.2l-4.9-2.7z"/>
<path d="M396.5 269.4h11.5M402.3 264.1v10.4M130 292v5M235 292v5"/>
<circle cx="74.5" cy="24.5" r="1.47"/>
<circle cx="63.4" cy="50.7" r=".6"/>
<circle cx="69.4" cy="50.7" r=".6"/>
<circle cx="115.9" cy="58.5" r=".3"/>
<circle cx="118.8" cy="58.5" r=".3"/>
<circle cx="46.6" cy="72.7" r="2.16"/>
<circle cx="46.6" cy="60.7" r="2.16"/>
<circle cx="58.6" cy="72.7" r="2.16"/>
<circle cx="58.6" cy="60.7" r="2.16"/>
<circle cx="70.6" cy="72.7" r="2.16"/>
<circle cx="70.6" cy="60.7" r="2.16"/>
<circle cx="107.5" cy="63.5" r="1.08"/>
<circle cx="107.5" cy="69.5" r="1.08"/>
<circle cx="113.5" cy="63.5" r="1.08"/>
<circle cx="113.5" cy="69.5" r="1.08"/>
<circle cx="119.5" cy="63.5" r="1.08"/>
<circle cx="119.5" cy="69.5" r="1.08"/>
<circle cx="180.6" cy="170.6" r=".4"/>
<circle cx="193.1" cy="170.6" r=".4"/>
<circle cx="180.6" cy="204" r=".4"/>
<circle cx="193.1" cy="204" r=".4"/>
<circle cx="402.2" cy="269.4" r="1.88"/>
<circle cx="402.2" cy="269.4" r="4.6"/>
</g>
<path d="M25 7h388v282.5h-388zM419.8 0h-419.8v297h419.8" fill="none" stroke="#545454" stroke-width=".35"/>
<g fill="#000">
<path d="M103.9 76.3l1.6-1.1-.9 1.8z" fill-rule="evenodd"/>
<path d="M83.6 211.5l1 1.7-1.7-.9z" fill-rule="evenodd"/>
</g>
<text font-size="10.1" x="315.5" y="234.8">EnergyDrive</text>
<text font-size="7.2" x="336.5" y="256.4">Chassi</text>
<text font-size="5.1" x="46.7" y="241" transform="rotate(36 46.7 241)">11</text>
<g font-size="5">
<text x="55.2" y="39.8">21.6</text>
<text x="83.3" y="48.4" transform="rotate(-1 83.3 48.4)">6</text>
<text x="101.1" y="75.3">A</text>
<text x="212.3" y="116.1" transform="rotate(-90 212.3 116.1)">4</text>
<text x="314.4" y="129.2">Vista Lateral Esquerda</text>
<text x="314.4" y="135.3">Escala:</text>
<text x="341.7" y="135.3">1:10</text>
<text x="79" y="209.9">B</text>
<text x="46.1" y="256" transform="rotate(-90 46.1 256)">7</text>
<text x="235.5" y="252.8">Kleyson Silva</text>
<text x="249.5" y="267.8">10</text>
<text x="295.2" y="273.1">07/02/2025</text>
<text x="349.9" y="272.4">mm</text>
<text x="236.5" y="283.9">Carlos Eduardo</text>
</g>
<g font-size="3.6">
<text x="64.5" y="13.2">99.3</text>
<text x="310.7" y="15.4">630</text>
<text x="52" y="22.6" transform="rotate(-1 52 22.6)">31.7</text>
<text x="113" y="25.9">180.3</text>
<text x="212.1" y="47" transform="rotate(-90 212.1 47)">30</text>
<text x="152.1" y="52.8" transform="rotate(-90 152.1 52.8)">70</text>
<text x="135.3" y="64.5" transform="rotate(-90 135.3 64.5)">303</text>
<text x="165.8" y="70.7" transform="rotate(-90 165.8 70.7)">221</text>
<text x="268.8" y="73.9" transform="rotate(-90 268.8 73.9)">945</text>
<text x="221.9" y="78.9" transform="rotate(-90 221.9 78.9)">844</text>
<text x="109.7" y="85.1">308</text>
<text x="181.7" y="86.5">250</text>
<text x="310.7" y="90.1">570</text>
<text x="357.7" y="93.3" transform="rotate(-90 357.7 93.3)">171</text>
<text x="41.7" y="96.5">Detalhe A</text>
<text x="41.7" y="100.8">Escala:</text>
<text x="61.2" y="100.8">1:5</text>
<text x="357.6" y="113.8" transform="rotate(-90 357.6 113.8)">25</text>
<text x="145.7" y="122.7">970</text>
<text x="64" y="126.2">Vista Frontal</text>
<text x="64" y="130.5">Escala:</text>
<text x="83.5" y="130.5">1:10</text>
<text x="50.1" y="191.4">219.1</text>
<text x="133.2" y="199.7">220</text>
<text x="217" y="218.9" transform="rotate(-90 217 218.9)">110</text>
<text x="233.3" y="230.6">Universidade de Brasília</text>
<text x="237.7" y="235">Projeto integrador 2</text>
<text x="139.4" y="242.1">Vista Superior</text>
<text x="208.8" y="243">130</text>
<text x="230.7" y="245.6">Desenhado por:</text>
<text x="139.4" y="246.4">Escala:</text>
<text x="158.9" y="246.4">1:10</text>
<text x="291.8" y="247.1">Componentes:</text>
<text x="230.7" y="260.7">Grupo:</text>
<text x="290.8" y="266">Data:</text>
<text x="330.9" y="266.5">Unidade:</text>
<text x="55.2" y="275.2">Detalhe B</text>
<text x="230.2" y="275.5">Projetado por:</text>
<text x="55.2" y="279.6">Escala:</text>
<text x="74.7" y="279.6">1:5</text>
<text x="290.7" y="284.4">Escala: 1:10</text>
<text x="321.9" y="284.1">Massa [Kg]: 33,0</text>
<text x="372.6" y="284.3">Material: SAE 1010</text>
</g>
<text font-size="3.6" fill="#545454" x="388.1" y="294.2">Formato A3</text>
</svg>
